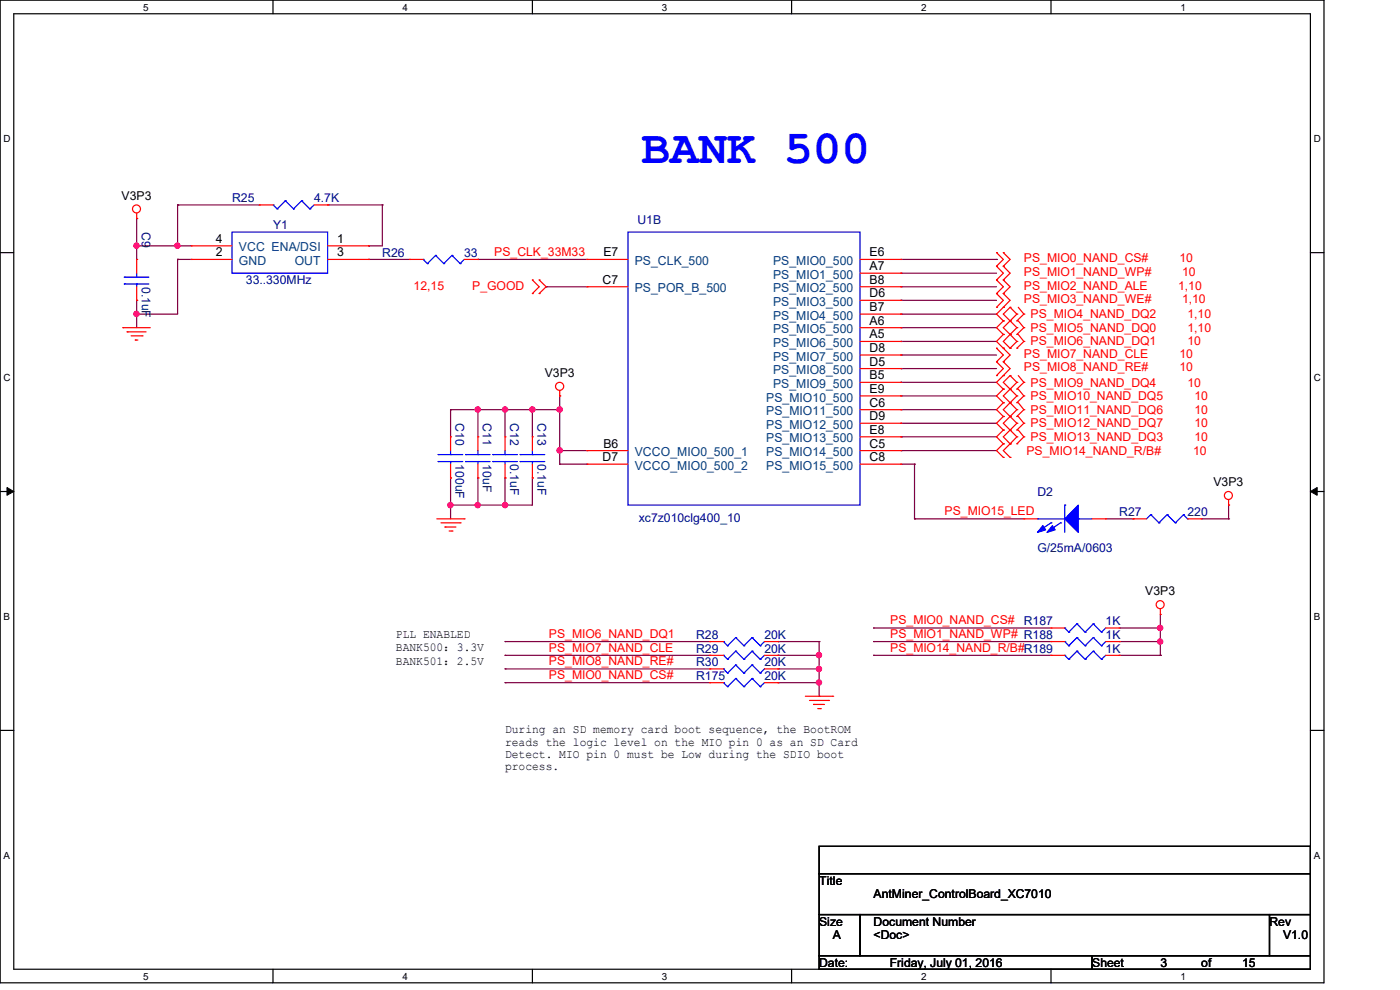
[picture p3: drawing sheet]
<svg xmlns="http://www.w3.org/2000/svg" width="297mm" height="210mm" viewBox="0 0 297 210" stroke-linecap="round" stroke-linejoin="round" font-family="sans-serif">
<path d="M0 0h280.9v208.5h-280.9zM2.9 2.9h275.1v202.7h-275.1z" fill="none" stroke="#000" stroke-width=".25"/>
<g fill="#fff">
<path d="M30.4 .3h1.1v2.4h-1.1z"/>
<path d="M30.4 205.9h1.1v2.3h-1.1z"/>
</g>
<path d="M57.9 0v2.9M57.9 205.6v2.9" fill="none" stroke="#000" stroke-width=".25"/>
<g fill="#fff">
<path d="M85.4 .3h1.1v2.4h-1.1z"/>
<path d="M85.4 205.9h1.1v2.3h-1.1z"/>
</g>
<path d="M112.9 0v2.9M112.9 205.6v2.9" fill="none" stroke="#000" stroke-width=".25"/>
<g fill="#fff">
<path d="M140.4 .3h1.2v2.4h-1.2z"/>
<path d="M140.4 205.9h1.2v2.3h-1.2z"/>
</g>
<path d="M167.9 0v2.9M167.9 205.6v2.9" fill="none" stroke="#000" stroke-width=".25"/>
<g fill="#fff">
<path d="M195.4 .3h1.2v2.4h-1.2z"/>
<path d="M195.4 205.9h1.2v2.3h-1.2z"/>
</g>
<path d="M223 0v2.9M223 205.6v2.9" fill="none" stroke="#000" stroke-width=".25"/>
<g fill="#fff">
<path d="M250.4 .3h1.2v2.4h-1.2z"/>
<path d="M250.4 205.9h1.2v2.3h-1.2z"/>
<path d="M.8 28.2h1.4v2.4h-1.4z"/>
<path d="M278.7 28.2h1.5v2.4h-1.5z"/>
<path d="M.8 78.9h1.4v2.3h-1.4z"/>
<path d="M278.7 78.9h1.5v2.3h-1.5z"/>
</g>
<path d="M0 53.6h2.9M278 53.6h2.9" fill="none" stroke="#000" stroke-width=".25"/>
<g fill="#fff">
<path d="M.8 129.6h1.3v2.3h-1.3z"/>
<path d="M278.7 129.6h1.4v2.3h-1.4z"/>
</g>
<path d="M0 104.3h2.9M278 104.3h2.9" fill="none" stroke="#000" stroke-width=".25"/>
<path d="M1.5 103.4l1.4 .9-1.4 .8zM278 104.3l1.4-.9v1.7z" fill="#000" stroke="#000" stroke-width=".21"/>
<g fill="#fff">
<path d="M.8 180.3h1.3v2.3h-1.3z"/>
<path d="M278.7 180.3h1.4v2.3h-1.4z"/>
</g>
<path d="M0 154.9h2.9M278 154.9h2.9M173.8 179.5h104.2v5.8h-104.2zM173.8 185.3h104.2v8.7h-104.2zM173.8 194h8.7v8.7h-8.7zM182.5 194h86.8v8.7h-86.8zM269.3 194h8.7v8.7h-8.7zM173.8 202.7h57.9v2.9h-57.9zM231.7 202.7h46.3v2.9h-46.3z" fill="none" stroke="#000" stroke-width=".25"/>
<g fill="none" stroke="#800040" stroke-width=".25">
<path d="M29 52.2h.1M29 46.4h.1M29 52.2h11.6M29 46.4v8.6M37.7 43.5h.1M37.7 52.2h.1M37.7 55h.1M37.7 55h2.9M37.7 55v11.6h-8.7M37.7 43.5h17.3M37.7 43.5v8.7M69.5 43.5h.1"/>
<path d="M69.5 43.5h11.6M78.2 52.2h.1M78.2 55h.1M78.2 55h8.7M81.1 43.5h.1M81.1 43.5v8.7h-2.9M101.4 55h.1M101.4 55h23.1M191.1 58h.1M191.1 55h20.3M191.1 58h20.3M211.4 55h.1"/>
<path d="M29 66.6h.1M29 63.7h.1M29 63.7v5.8M115.9 60.8h.1M115.9 60.8h8.6M191.1 60.8h.1M191.1 63.7h.1M191.1 66.6h.1M191.1 69.5h.1M191.1 72.4h.1M191.1 75.3h.1M191.1 78.2h.1"/>
<path d="M191.1 60.8h20.3M191.1 63.7h20.3M191.1 66.6h20.3M191.1 69.5h20.3M191.1 72.4h20.3M191.1 75.3h20.3M191.1 78.2h20.3M95.6 86.9h.1M95.6 86.9h23.1M95.6 86.9v5.8M101.4 86.9h.1M101.4 86.9v5.8"/>
<path d="M107.1 86.9h.1M107.1 86.9v5.8M112.9 86.9h.1M112.9 86.9v5.8M118.7 84h.1M118.7 86.9h.1M118.7 98.5h.1M118.7 95.6h.1M118.7 95.6h5.8M118.7 84v14.5M118.7 98.5h5.8M191.1 81.1h.1"/>
<path d="M191.1 84h.1M191.1 86.9h.1M191.1 89.8h.1M191.1 92.7h.1M191.1 95.6h.1M191.1 81.1h20.3M191.1 84h20.3M191.1 86.9h20.3M191.1 89.8h20.3M191.1 92.7h20.3M191.1 95.6h20.3M191.1 98.5h2.9"/>
<path d="M194 98.5h.1M194 98.5v11.6M95.6 101.4h.1M95.6 107.1h.1M95.6 101.4v8.7M101.4 101.4h.1M101.4 107.1h.1M101.4 101.4v5.7M107.1 101.4h.1M107.1 107.1h.1M107.1 101.4v5.7M112.9 101.4h.1"/>
<path d="M112.9 101.4v5.7h-17.3M194 110.1h.1M194 110.1h23.2M234.6 110.1h5.8M240.4 110.1h.1M254.8 110.1h5.8M260.6 110.1h.1M260.6 107.1h.1M260.6 107.1v3M107.1 139h.1M107.1 136.1h.1M107.1 136.1h43.5"/>
<path d="M107.1 139h43.5M165.1 136.1h.1M165.1 139h.1M165.1 136.1h8.7M165.1 139h8.7M173.8 136.1h.1M173.8 139h.1M173.8 136.1v11.6M185.3 139h.1M185.3 136.1h.1M185.3 133.2h.1M185.3 136.1h37.7"/>
<path d="M185.3 139h37.7M185.3 133.2h37.7M237.4 136.1h8.8M237.4 139h8.8M237.4 133.2h8.8M246.2 139h.1M246.2 133.2h.1M246.2 136.1h.1M246.2 130.3v8.7M107.1 141.9h.1M107.1 144.8h.1M107.1 141.9h43.5"/>
<path d="M107.1 144.8h43.5M165.1 141.9h.1M165.1 144.8h.1M165.1 141.9h8.7M165.1 144.8h8.7M173.8 144.8h.1M173.8 147.7h.1"/>
</g>
<g fill="#f0f" stroke="#f0f" stroke-width=".25">
<circle cx="173.7" cy="144.8" r=".55"/>
<circle cx="173.7" cy="139" r=".55"/>
<circle cx="173.7" cy="141.9" r=".55"/>
<circle cx="29" cy="52.1" r=".55"/>
<circle cx="37.6" cy="52.1" r=".55"/>
<circle cx="29" cy="66.6" r=".55"/>
<circle cx="118.7" cy="86.9" r=".56"/>
<circle cx="95.5" cy="107.1" r=".55"/>
<circle cx="101.3" cy="107.1" r=".55"/>
<circle cx="107.1" cy="107.1" r=".55"/>
<circle cx="101.3" cy="86.9" r=".55"/>
<circle cx="112.9" cy="86.9" r=".55"/>
<circle cx="107.1" cy="86.9" r=".55"/>
<circle cx="118.7" cy="95.5" r=".56"/>
<circle cx="246.1" cy="133.2" r=".55"/>
<circle cx="246.1" cy="136.1" r=".55"/>
</g>
<g fill="none" stroke="#f00" stroke-width=".25">
<path d="M29 46.4h.1M29 55h.1M29 45.2v1.2M29 55v3M40.6 55h.1M40.6 52.2h.1M40.6 55h8.6M40.6 52.2h8.6M55 43.5h.1M55 43.5h3M66.6 43.5h2.9M69.5 43.5h.1"/>
<path d="M69.5 55h8.7M69.5 52.2h8.7M78.2 52.2h.1M78.2 55h.1M86.9 55h.1M86.9 55h2.9M98.5 55h2.9M101.4 55h.1M112.9 59.4h.1M112.9 59.4l1.5 1.4-1.5 1.5M114.4 59.4h.1M114.4 59.4l1.5 1.4-1.5 1.5"/>
<path d="M124.5 55h.1M124.5 55h8.7M182.5 55h8.6M182.5 58h8.6M191.1 58h.1M191.1 55h.1M211.4 56.5h.1M211.4 53.6h.1M211.4 59.4h.1M211.4 53.6l1.5 1.4-1.5 1.5M211.4 59.4l1.5 1.4-1.5 1.5M211.4 56.5l1.5 1.5-1.5 1.4"/>
<path d="M212.9 56.5h.1M212.9 53.6h.1M212.9 59.4h.1M212.9 53.6l1.4 1.4-1.4 1.5M212.9 59.4l1.4 1.4-1.4 1.5M212.9 56.5l1.4 1.5-1.4 1.4M26.1 69.5h.1M26.1 69.5h5.8M27 70.4h.1M27 70.4h4M27.8 71.2h2.3M28.7 72.1h.1"/>
<path d="M28.7 72.1h.6M29 63.7h.1M29 60.8v2.9M30.1 71.2h.1M112.9 62.3h.1M114.4 62.3h.1M124.5 60.8h.1M124.5 60.8h8.7M182.5 69.5h8.6M182.5 60.8h8.6M182.5 78.2h8.6M182.5 75.3h8.6"/>
<path d="M182.5 72.4h8.6M182.5 66.6h8.6M182.5 63.7h8.6M191.1 78.2h.1M191.1 75.3h.1M191.1 72.4h.1M191.1 69.5h.1M191.1 66.6h.1M191.1 63.7h.1M191.1 60.8h.1M211.4 62.3h.1M211.4 65.2h.1"/>
<path d="M211.4 76.8h.1M211.4 73.9h.1M211.4 79.7h.1M211.4 62.3l1.5 1.4-1.5 1.5M211.4 73.9l1.5 1.4-1.5 1.5M211.4 76.8l1.5 1.4-1.5 1.5M212.9 62.3h.1M212.9 65.2h.1M212.9 76.8h.1M212.9 73.9h.1M212.9 79.7h.1M212.9 68.1h.1"/>
<path d="M212.9 71h.1M212.9 62.3l1.4 1.4-1.4 1.5M212.9 71l-1.5 1.4 2.9 2.9-1.4 1.5M212.9 76.8l1.4 1.4-1.4 1.5M212.9 65.2l-1.5 1.4 1.5 1.5M212.9 68.1l-1.5 1.4 1.5 1.5M212.9 79.7l-1.5 1.4 1.5 1.4M214.3 68.1h.1M214.3 65.2h.1M214.3 71h.1M214.3 73.9h.1M214.3 79.7h.1"/>
<path d="M214.3 65.2l1.4 1.4M214.3 65.2l-1.4 1.4 2.8 2.9M214.3 71l-1.4 1.4 1.4 1.5M214.3 71l1.4 1.4M214.3 79.7l-1.4 1.4 2.8 2.9M214.3 79.7l1.4 1.4M215.7 66.6h.1M215.7 68.1h.1M215.7 69.5h.1M215.7 71h.1M215.7 72.4h.1M215.7 73.9h.1"/>
<path d="M215.7 72.4l-1.4 1.5M215.7 66.6l-2.8 2.9 1.4 1.5M215.7 69.5l-1.4 1.5M216 65.2l1.2 1.4M216 68.1l1.2 1.4M216 71l1.2 1.4M216 79.7l1.2 1.4M217.2 66.6h.1M217.2 69.5h.1M217.2 72.4h.1M217.2 66.6l-1.5 1.5M217.2 69.5l-1.5 1.5"/>
<path d="M217.2 72.4l-1.5 1.5M95.6 92.7h.1M95.6 92.7v2.9M95.6 98.5v2.9M101.4 92.7h.1M101.4 92.7v2.9M101.4 98.5v2.9M107.1 92.7h.1M107.1 92.7v2.9M107.1 98.5v2.9M112.9 92.7h.1M112.9 92.7v2.9"/>
<path d="M112.9 98.5v2.9M118.7 84h.1M118.7 82.8v1.2M124.5 95.6h.1M124.5 98.5h.1M124.5 98.5h8.7M124.5 95.6h8.7M182.5 98.5h8.6M182.5 92.7h8.6M182.5 89.8h8.6M182.5 86.9h8.6M182.5 84h8.6"/>
<path d="M182.5 81.1h8.6M182.5 95.6h8.6M191.1 98.5h.1M191.1 92.7h.1M191.1 89.8h.1M191.1 86.9h.1M191.1 84h.1M191.1 81.1h.1M191.1 95.6h.1M212.9 94.1h.1M212.9 97h.1M212.9 82.5h.1"/>
<path d="M212.9 85.4h.1M212.9 88.3h.1M212.9 91.2h.1M212.9 94.1l-1.5 1.5 1.5 1.4M212.9 82.5l-1.5 1.5 1.5 1.4M212.9 85.4l-1.5 1.5 1.5 1.4M212.9 88.3l-1.5 1.5 1.5 1.4M212.9 91.2l-1.5 1.5 1.5 1.4M214.3 97h.1M214.3 94.1h.1M214.3 82.5h.1M214.3 85.4h.1"/>
<path d="M214.3 88.3h.1M214.3 91.2h.1M214.3 94.1l-1.4 1.5 1.4 1.4M214.3 85.4l-1.4 1.5 2.8 2.9M214.3 85.4l1.4 1.5M215.7 81.1h.1M215.7 82.5h.1M215.7 84h.1M215.7 85.4h.1M215.7 86.9h.1M215.7 88.3h.1M215.7 89.8h.1"/>
<path d="M215.7 91.2h.1M215.7 92.7h.1M215.7 94.1h.1M215.7 81.1l-2.8 2.9 1.4 1.4M215.7 84l-1.4 1.4M215.7 86.9l-2.8 2.9 2.8 2.9M215.7 89.8l-2.8 2.9 1.4 1.4M215.7 92.7l-1.4 1.4M216 82.5l1.2 1.5M216 85.4l1.2 1.5M216 88.3l1.2 1.5M216 91.2l1.2 1.5"/>
<path d="M217.2 81.1h.1M217.2 84h.1M217.2 86.9h.1M217.2 89.8h.1M217.2 92.7h.1M217.2 81.1l-1.5 1.4M217.2 84l-1.5 1.4M217.2 86.9l-1.5 1.4M217.2 89.8l-1.5 1.4M217.2 92.7l-1.5 1.4M92.7 110.1h5.8M93.6 110.9h4"/>
<path d="M94.4 111.8h.1M94.4 111.8h2.3M95.3 112.6h.6M95.6 101.4h.1M95.9 112.6h.1M97.6 110.9h.1M98.5 110.1h.1M101.4 101.4h.1M107.1 101.4h.1M112.9 101.4h.1M217.2 110.1h.1M217.2 110.1h2.9"/>
<path d="M231.7 110.1h2.9M234.6 110.1h.1M240.4 110.1h.1M240.4 110.1h2.8M251.9 110.1h2.9M254.8 110.1h.1M260.6 107.1h.1M260.6 106v1.1M150.6 139h.1M150.6 136.1h.1M150.6 136.1h2.9M150.6 139h2.9"/>
<path d="M162.2 136.1h2.9M162.2 139h2.9M165.1 139h.1M165.1 136.1h.1M223 136.1h.1M223 133.2h.1M223 139h.1M223 136.1h2.9M223 139h2.9M223 133.2h2.9M234.6 136.1h2.8M234.6 139h2.8"/>
<path d="M234.6 133.2h2.8M237.4 136.1h.1M237.4 133.2h.1M237.4 139h.1M246.2 130.3h.1M246.2 129.2v1.1M150.6 141.9h.1M150.6 144.8h.1M150.6 141.9h2.9M150.6 144.8h2.9M162.2 141.9h2.9M162.2 144.8h2.9"/>
<path d="M165.1 141.9h.1M165.1 144.8h.1M170.9 147.7h5.8M171.7 148.6h4.1M172.6 149.4h.1M172.6 149.4h2.3M173.5 150.3h.5M174 150.3h.1M175.8 148.6h.1M176.7 147.7h.1"/>
<circle cx="29" cy="44.3" r=".85"/>
<circle cx="118.7" cy="82" r=".86"/>
<circle cx="260.6" cy="105.1" r=".85"/>
<circle cx="246.1" cy="128.3" r=".85"/>
</g>
<g fill="none" stroke="#00f" stroke-width=".25">
<path d="M26.4 58.8h.1M26.4 58.8h5.2M29 58.8h.1M29 58v.8M49.2 49.2h20.3v8.8h-20.3zM58 43.5h.1M58 43.5l.8 .8M58.8 44.3h.1M60.5 42.6h.1M60.5 42.6l1.8 1.7M60.5 42.6l-1.7 1.7M62.3 44.3h.1"/>
<path d="M64 42.6h.1M64 42.6l1.7 1.7M64 42.6l-1.7 1.7M65.7 44.3h.1M66.6 43.5l-.9 .8M89.8 55h.1M89.8 55l.9 .9M90.7 55.9h.1M92.4 54.2h.1M92.4 54.2l1.7 1.7M92.4 54.2l-1.7 1.7M94.1 55.9h.1"/>
<path d="M95.9 54.2h.1M95.9 54.2l1.7 1.7M95.9 54.2l-1.8 1.7M97.6 55.9h.1M98.5 55l-.9 .9M133.2 49.2h49.3v57.9h-49.3zM26.4 60.2h.1M26.4 60.2h5.2M29 60.2h.1M29 60.2v.6M93 96.4h.1M93 97.9h.1"/>
<path d="M93 96.4h5.2M93 97.9h5.2M95.6 97.9h.1M95.6 96.4h.1M95.6 95.6v.8M95.6 97.9v.6M98.8 96.4h.1M98.8 97.9h.1M98.8 96.4h5.2M98.8 97.9h5.2M101.4 97.9h.1M101.4 96.4h.1"/>
<path d="M101.4 95.6v.8M101.4 97.9v.6M104.6 96.4h.1M104.6 97.9h.1M104.6 96.4h5.2M104.6 97.9h5.2M107.1 97.9h.1M107.1 96.4h.1M107.1 95.6v.8M107.1 97.9v.6M110.4 96.4h.1M110.4 97.9h.1"/>
<path d="M110.4 96.4h5.2M110.4 97.9h5.2M112.9 97.9h.1M112.9 96.4h.1M112.9 95.6v.8M112.9 97.9v.6M220.1 110.1h.1M220.1 110.1h5.8M223 110.9h.1M223 110.9l-2.6 1.7M225 110.9h.1M225 110.9l-2.6 1.7"/>
<path d="M225.9 107.1h.1M225.9 107.1v5.8M228.8 110.1h.1M228.8 110.1h2.9M244.1 109.2h.1M244.1 109.2l-.9 .9M244.1 109.2l1.8 1.7M245.9 110.9h.1M247.6 109.2h.1M247.6 109.2l-1.7 1.7M247.6 109.2l1.7 1.7M249.3 110.9h.1"/>
<path d="M251.1 109.2h.1M251.1 109.2l-1.8 1.7M251.1 109.2l.8 .9M251.9 110.1h.1M153.5 139h.1M153.5 136.1h.1M153.5 139l.8 .9M153.5 136.1l.8 .9M154.3 139.9h.1M154.3 137h.1M156.1 138.1h.1M156.1 135.3h.1"/>
<path d="M156.1 138.1l1.7 1.8M156.1 138.1l-1.8 1.8M156.1 135.3l1.7 1.7M156.1 135.3l-1.8 1.7M157.8 139.9h.1M157.8 137h.1M159.6 138.1h.1M159.6 135.3h.1M159.6 138.1l1.7 1.8M159.6 138.1l-1.8 1.8M159.6 135.3l1.7 1.7M159.6 135.3l-1.8 1.7"/>
<path d="M161.3 139.9h.1M161.3 137h.1M162.2 139l-.9 .9M162.2 136.1l-.9 .9M225.9 136.1h.1M225.9 133.2h.1M225.9 139h.1M225.9 136.1l.8 .9M225.9 133.2l.8 .9M225.9 139l.8 .9M226.7 137h.1M226.7 134.1h.1"/>
<path d="M226.7 139.9h.1M228.5 135.3h.1M228.5 132.3h.1M228.5 138.1h.1M228.5 135.3l1.7 1.7M228.5 135.3l-1.8 1.7M228.5 132.3l1.7 1.8M228.5 132.3l-1.8 1.8M228.5 138.1l1.7 1.8M228.5 138.1l-1.8 1.8M230.2 137h.1M230.2 134.1h.1"/>
<path d="M230.2 139.9h.1M231.9 135.3h.1M231.9 132.3h.1M231.9 138.1h.1M231.9 135.3l1.8 1.7M231.9 135.3l-1.7 1.7M231.9 132.3l1.8 1.8M231.9 132.3l-1.7 1.8M231.9 138.1l1.8 1.8M231.9 138.1l-1.7 1.8M233.7 137h.1M233.7 134.1h.1"/>
<path d="M233.7 139.9h.1M234.6 136.1l-.9 .9M234.6 133.2l-.9 .9M234.6 139l-.9 .9M153.5 141.9h.1M153.5 144.8h.1M153.5 141.9l.8 .9M153.5 144.8l.8 .9M154.3 142.8h.1M154.3 145.7h.1M156.1 141.1h.1M156.1 143.9h.1"/>
<path d="M156.1 141.1l1.7 1.7M156.1 141.1l-1.8 1.7M156.1 143.9l1.7 1.8M156.1 143.9l-1.8 1.8M157.8 142.8h.1M157.8 145.7h.1M159.6 141.1h.1M159.6 143.9h.1M159.6 141.1l1.7 1.7M159.6 141.1l-1.8 1.7M159.6 143.9l1.7 1.8M159.6 143.9l-1.8 1.8"/>
<path d="M161.3 142.8h.1M161.3 145.7h.1M162.2 141.9l-.9 .9M162.2 144.8l-.9 .9"/>
</g>
<g fill="#00f" stroke="#00f" stroke-width=".25">
<path d="M228.8 107.1v5.8l-2.9-2.8z"/>
<path d="M223.3 111.5l.6 .9-1.8 .5z"/>
<path d="M221.2 111.5l.6 .9-1.7 .5z"/>
</g>
<text font-size="10.1" fill="#00f" x="136.1" y="34.6">BANK 500</text>
<g font-size="2.6">
<text x="25.8" y="42.3">V3P3</text>
<text x="45.8" y="51.5">4</text>
<text x="71.5" y="51.5">1</text>
<text x="45.8" y="54.4">2</text>
<text x="71.5" y="54.4">3</text>
<text x="128" y="54.4">E7</text>
<text x="184.5" y="57.3">A7</text>
<text x="184.5" y="54.4">E6</text>
<text x="127.8" y="60.2">C7</text>
<text x="184.5" y="66">B7</text>
<text x="184.5" y="63.1">D6</text>
<text x="184.5" y="60.2">B8</text>
<text x="184.5" y="71.8">A5</text>
<text x="184.5" y="68.9">A6</text>
<text x="184.5" y="77.6">D5</text>
<text x="184.5" y="74.7">D8</text>
<text x="115.6" y="80">V3P3</text>
<text x="184.5" y="83.4">E9</text>
<text x="184.5" y="80.5">B5</text>
<text x="184.5" y="89.2">D9</text>
<text x="184.5" y="86.3">C6</text>
<text x="128" y="95">B6</text>
<text x="184.5" y="92">E8</text>
<text x="184.5" y="95">C5</text>
<text x="127.8" y="97.8">D7</text>
<text x="184.5" y="97.8">C8</text>
<text x="257.4" y="103.1">V3P3</text>
<text x="242.9" y="126.3">V3P3</text>
<text x="84" y="135.3">PLL ENABLED</text>
<text x="84" y="138.2">BANK500：3.3V</text>
<text x="84" y="141.1">BANK501：2.5V</text>
<text x="107.1" y="155.6">During an SD memory card boot sequence, the BootROM</text>
<text x="107.1" y="158.2">reads the logic level on the MIO pin 0 as an SD Card</text>
<text x="107.1" y="160.7">Detect. MIO pin 0 must be Low during the SDIO boot</text>
<text x="107.1" y="163.3">process.</text>
<text x="173.8" y="187.7">Title</text>
<text x="185.3" y="190.6">AntMiner_ControlBoard_XC7010</text>
<text x="173.8" y="196.3">Size</text>
<text x="185.3" y="196.3">Document Number</text>
<text x="269.3" y="196.3">Rev</text>
<text x="176.7" y="199.3">A</text>
<text x="185.3" y="199.3">&lt;Doc&gt;</text>
<text x="272.2" y="199.3">V1.0</text>
<text x="173.8" y="205.1">Date:</text>
<text x="188.8" y="205.1">Friday, July 01, 2016</text>
<text x="231.7" y="205.1">Sheet</text>
<text x="246.2" y="205.1">3</text>
<text x="254.8" y="205.1">of</text>
<text x="263.5" y="205.1">15</text>
</g>
<g font-size="2.6" fill="#000080">
<text x="49.2" y="42.9">R25</text>
<text x="66.6" y="42.9">4.7K</text>
<text x="135.3" y="47.5">U1B</text>
<text x="30.1" y="49.2" transform="rotate(90 30.1 49.2)">C9</text>
<text x="58" y="48.7">Y1</text>
<text x="81.1" y="54.5">R26</text>
<text x="98.5" y="54.5">33</text>
<text x="30.1" y="60.8" transform="rotate(90 30.1 60.8)">0.1uF</text>
<text x="52.2" y="60.3">33..330MHz</text>
<text x="96.6" y="89.8" transform="rotate(90 96.6 89.8)">C10</text>
<text x="102.4" y="89.8" transform="rotate(90 102.4 89.8)">C11</text>
<text x="108.2" y="89.8" transform="rotate(90 108.2 89.8)">C12</text>
<text x="114" y="89.8" transform="rotate(90 114 89.8)">C13</text>
<text x="96.6" y="98.5" transform="rotate(90 96.6 98.5)">100uF</text>
<text x="102.4" y="98.5" transform="rotate(90 102.4 98.5)">10uF</text>
<text x="108.2" y="98.5" transform="rotate(90 108.2 98.5)">0.1uF</text>
<text x="114" y="98.5" transform="rotate(90 114 98.5)">0.1uF</text>
<text x="220.1" y="105.2">D2</text>
<text x="135.6" y="110.7">xc7z010clg400_10</text>
<text x="237.4" y="109.5">R27</text>
<text x="251.9" y="109.5">220</text>
<text x="220.1" y="117">G/25mA/0603</text>
<text x="147.7" y="135.6">R28</text>
<text x="162.2" y="135.6">20K</text>
<text x="217.2" y="132.7">R187</text>
<text x="234.6" y="135.6">1K</text>
<text x="234.6" y="132.7">1K</text>
<text x="147.7" y="141.4">R30</text>
<text x="147.7" y="138.4">R29</text>
<text x="162.2" y="141.4">20K</text>
<text x="162.2" y="138.4">20K</text>
<text x="234.6" y="138.4">1K</text>
<text x="147.7" y="144.2">R175</text>
<text x="162.2" y="144.2">20K</text>
</g>
<g font-size="2.6" fill="#004080">
<text x="50.7" y="53.3">VCC ENA/DSI</text>
<text x="50.7" y="56.2">GND</text>
<text x="62.5" y="56.2">OUT</text>
<text x="134.7" y="56.2">PS_CLK_500</text>
<text x="164" y="59.1">PS_MIO1_500</text>
<text x="164" y="56.2">PS_MIO0_500</text>
<text x="134.7" y="62">PS_POR_B_500</text>
<text x="164" y="64.9">PS_MIO3_500</text>
<text x="164" y="62">PS_MIO2_500</text>
<text x="164" y="70.7">PS_MIO5_500</text>
<text x="164" y="67.8">PS_MIO4_500</text>
<text x="164" y="76.5">PS_MIO7_500</text>
<text x="164" y="73.6">PS_MIO6_500</text>
<text x="164" y="82.3">PS_MIO9_500</text>
<text x="164" y="79.4">PS_MIO8_500</text>
<text x="162.6" y="88.1">PS_MIO11_500</text>
<text x="162.6" y="85.2">PS_MIO10_500</text>
<text x="162.6" y="93.9">PS_MIO13_500</text>
<text x="162.6" y="91">PS_MIO12_500</text>
<text x="134.7" y="96.8">VCCO_MIO0_500_1</text>
<text x="134.7" y="99.7">VCCO_MIO0_500_2</text>
<text x="162.6" y="99.7">PS_MIO15_500</text>
<text x="162.6" y="96.8">PS_MIO14_500</text>
</g>
<g font-size="2.6" fill="#f00">
<text x="104.9" y="54.2">PS_CLK_33M33</text>
<text x="217.2" y="55.6">PS_MIO0_NAND_CS#</text>
<text x="217.2" y="58.5">PS_MIO1_NAND_WP#</text>
<text x="250.2" y="55.6">10</text>
<text x="250.8" y="58.5">10</text>
<text x="87.8" y="61.4">12,15</text>
<text x="100.2" y="61.4">P_GOOD</text>
<text x="217.2" y="61.4">PS_MIO2_NAND_ALE</text>
<text x="217.2" y="64.3">PS_MIO3_NAND_WE#</text>
<text x="249.9" y="61.4">1,10</text>
<text x="250.8" y="64.3">1,10</text>
<text x="218.6" y="67.5">PS_MIO4_NAND_DQ2</text>
<text x="218.6" y="70.4">PS_MIO5_NAND_DQ0</text>
<text x="251.9" y="67.5">1,10</text>
<text x="251.9" y="70.4">1,10</text>
<text x="217.2" y="75.9">PS_MIO7_NAND_CLE</text>
<text x="218.6" y="73.3">PS_MIO6_NAND_DQ1</text>
<text x="250.2" y="75.9">10</text>
<text x="251.9" y="73.3">10</text>
<text x="217.2" y="78.8">PS_MIO8_NAND_RE#</text>
<text x="218.6" y="82">PS_MIO9_NAND_DQ4</text>
<text x="250.2" y="78.8">10</text>
<text x="251.9" y="82">10</text>
<text x="218.6" y="84.9">PS_MIO10_NAND_DQ5</text>
<text x="218.6" y="87.8">PS_MIO11_NAND_DQ6</text>
<text x="253.4" y="84.9">10</text>
<text x="253.4" y="87.8">10</text>
<text x="218.6" y="90.7">PS_MIO12_NAND_DQ7</text>
<text x="218.6" y="93.6">PS_MIO13_NAND_DQ3</text>
<text x="253.4" y="90.7">10</text>
<text x="253.4" y="93.6">10</text>
<text x="217.8" y="96.5">PS_MIO14_NAND_R/B#</text>
<text x="253.1" y="96.5">10</text>
<text x="200.4" y="109.3">PS_MIO15_LED</text>
<text x="116.5" y="135.3">PS_MIO6_NAND_DQ1</text>
<text x="188.8" y="135.3">PS_MIO1_NAND_WP# R188</text>
<text x="188.8" y="132.4">PS_MIO0_NAND_CS#</text>
<text x="116.5" y="141.1">PS_MIO8_NAND_RE#</text>
<text x="116.5" y="138.2">PS_MIO7_NAND_CLE</text>
<text x="188.8" y="138.2">PS_MIO14_NAND_R/B#R189</text>
<text x="116.5" y="144">PS_MIO0_NAND_CS#</text>
</g>
<g font-size="2.1">
<text x="30.4" y="2.2">5</text>
<text x="85.4" y="2.2">4</text>
<text x="140.4" y="2.2">3</text>
<text x="195.4" y="2.2">2</text>
<text x="250.4" y="2.2">1</text>
<text x=".8" y="30.1">D</text>
<text x="278.7" y="30.1">D</text>
<text x=".8" y="80.8">C</text>
<text x="278.7" y="80.8">C</text>
<text x=".8" y="131.5">B</text>
<text x="278.7" y="131.5">B</text>
<text x=".8" y="182.2">A</text>
<text x="278.7" y="182.2">A</text>
<text x="30.4" y="207.8">5</text>
<text x="85.4" y="207.8">4</text>
<text x="140.4" y="207.8">3</text>
<text x="195.4" y="207.8">2</text>
<text x="250.4" y="207.8">1</text>
</g>
</svg>
